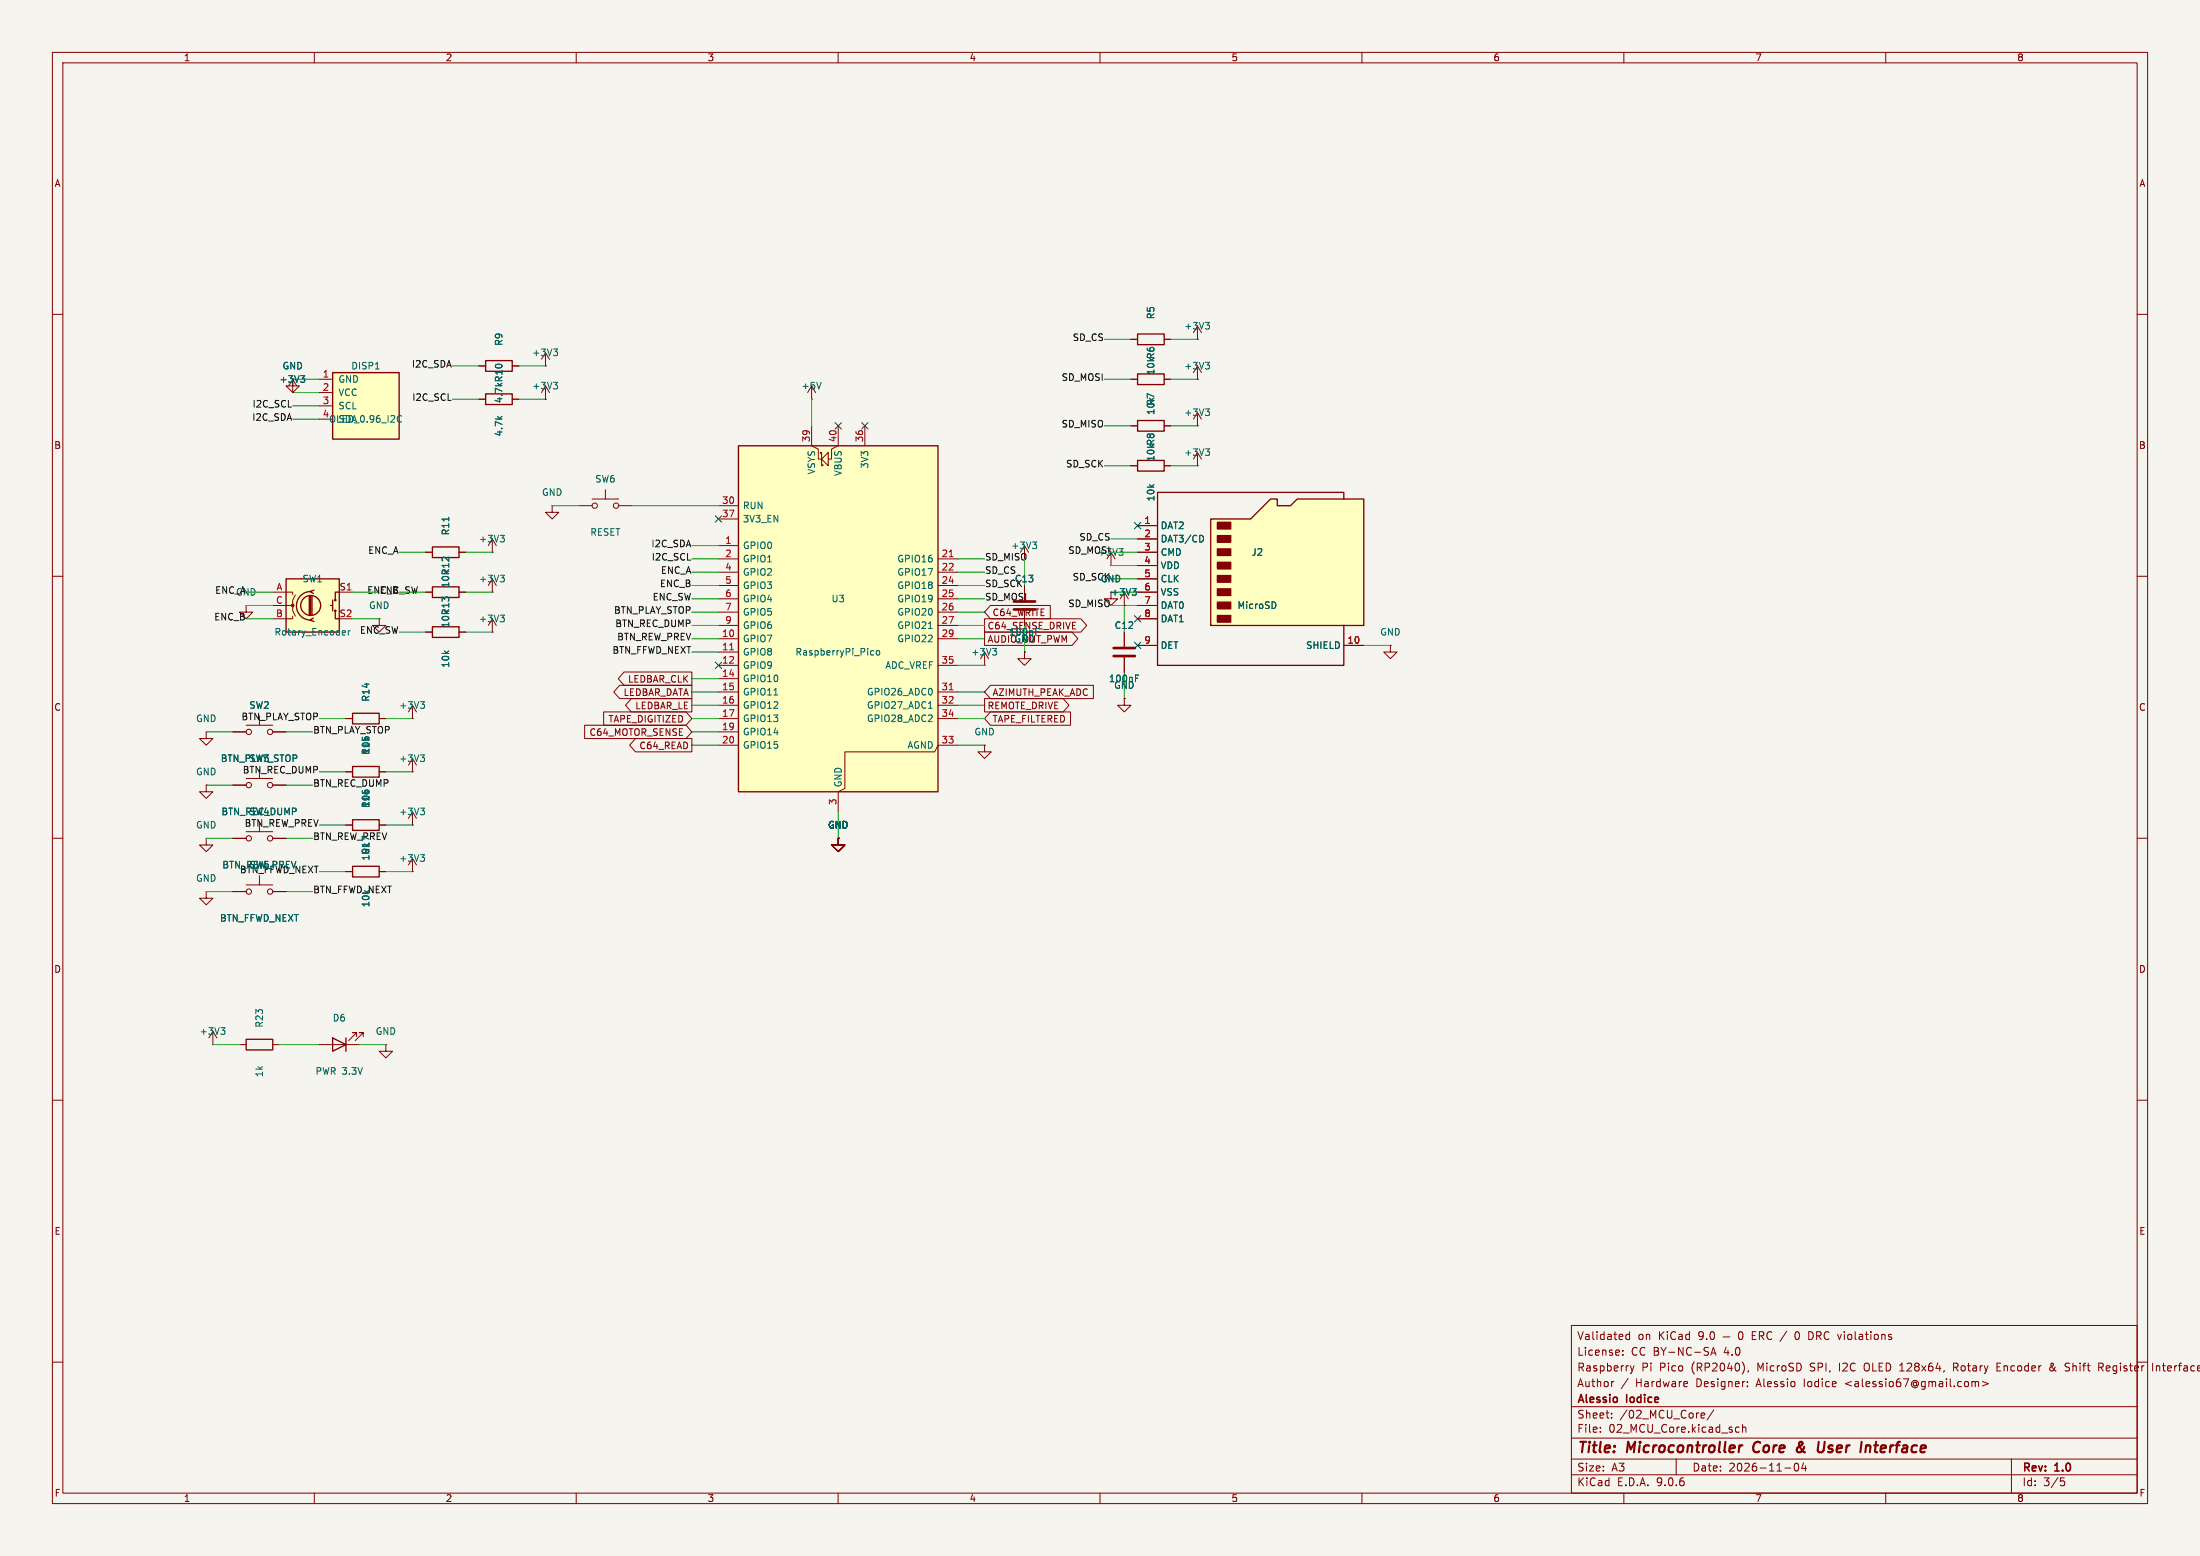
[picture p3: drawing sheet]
<svg xmlns="http://www.w3.org/2000/svg" width="420mm" height="297mm" viewBox="0 0 420 297" stroke-linecap="round" stroke-linejoin="round" font-family="sans-serif">
<path d="M0 0h420v297h-420z" fill="#f5f4ef" stroke="#f5f4ef" stroke-width=".19"/>
<g fill="none" stroke="#840000" stroke-width=".19">
<path d="M10 10h400v277h-400zM12 12h396v273h-396zM60 10v2M110 10v2M160 10v2M210 10v2M260 10v2M310 10v2M360 10v2M10 60h2M104.1 69.9h.1M104.1 67.3v2.6"/>
<path d="M408 60h2M105.4 96.5v1.3h1.3l-1.3 1.3-1.3-1.3h1.3M105.4 96.5h.1M10 110h2M81.3 113h1.2M81.3 105.4h1.2M87.6 113h1.3M87.6 105.4h1.3M94 113h.1M94 105.4h.1M94 102.9v2.5M94 110.5v2.5"/>
<path d="M408 110h2M188 127h.1M188 124.5v2.5M265.4 123.2v1.3h1.3l-1.3 1.2-1.2-1.2h1.2M265.4 123.2h.1M10 160h2M408 160h2M160 160v1.3h1.3l-1.3 1.3-1.3-1.3h1.3M160 160h.1M10 210h2M408 210h2M300 253h108v32h-108z"/>
<path d="M309.8 258.5v.2M309.8 257.8v.1M311.1 254.2v1.5M311.1 254.8l-.4-.1-.3 .3 .1 .6h.6M326.6 258.7l.5-1.5 .5 1.5M326.7 258.3h.7M328.9 255.2h1.3M332 254.3l.2-.1a.8 .8 0 0 1 .6 .7 .8 .8 0 0 1-.6 .8l-.2-.2-.1-.4zM343 254.2a.94 .94 0 0 0 0 1.5M345.3 254.2l.6 .1M345.9 255.6l-.6 .1M10 260h2"/>
<path d="M300 278.5h108M300 274.5h108M300 268.5h108M305.5 273.2v.2M305.5 272.5v.1M307.7 270.5v.2M307.7 269.8v.1M308.1 263.7l-.3 .1M310.8 263.1l-1.3 1.9M311.2 260.7l.4 1M311.6 261.7l-.4 .5M311.9 260.7l-.3 1"/>
<path d="M320 278.5v3M321.9 263.7l.3 .3-.8 .2M322.1 264.6l-.2 .1M324.9 269.7l.5 .1v.2l-.7 .2M325.4 270.6l-.5 .1M327.2 269.1l-1.3 1.9M331.4 273.3h.6M331.4 272.5h.6M332.7 272.5l.2-.1 .3 .1 .1 .9M332.7 271.9v1.5M333.6 264.5v.2M333.6 263.8v.1"/>
<path d="M333.8 261.6l-.1 .3M342.7 279.4l.2-.1a.8 .8 0 0 1 .5 .7 .8 .8 0 0 1-.5 .8l-.2-.2-.2-.4zM344.3 279.2l-.4 1.1h1M344.7 279.8v1M355.9 260.4v1.1M372.9 261h.6M373.3 261l.5 .7M373.5 260.2h-.6v1.5M376.4 263.8l.5-.1 .2 .2M376.4 263.7v1M377.1 263.9l.2-.2 .4 .1v.9M377.1 263.9v.8"/>
<path d="M378.4 263.7l1.2 .4-1.2 .4M381.2 260.9h.5M381.9 260.2h-.7v1.5h.7M384 278.5v6.5M391.9 260.3h-.3l-.1 .2 .6 .9M391.9 260.6l-.5 .4a.41 .41 0 0 0 0 .5 .41 .41 0 0 0 .5 .1M394.5 260.2l.6 .1M394.5 260.9l.4 .1 .2 .4-.3 .3h-.4M400.7 261l.7-.1 .1-.2-.1-.4-.2-.1h-.5v1.5M401 261l.5 .7M410.9 260.2v1.5M411.7 260.7v1"/>
<path d="M412.2 260.8l-.3-.1-.2 .1M60 285v2M110 285v2M160 285v2M210 285v2M260 285v2M300 281.5h108M310 285v2M340.7 280.2h1.2M360 285v2M393.4 282.1h.7M393.5 282.7h.4l.3 .2-.2 .6-.5 .1"/>
</g>
<path d="M332.6 275.9l-.5 .2M335 275.5a1.27 1.27 0 0 0 0 1.6M344 275.8l-.7 .5a.52 .52 0 0 0-.2 .8 .52 .52 0 0 0 .8-.1M344 275.3l-.1-.1a.41 .41 0 0 0-.5 .5l.6 1.1M348.3 275.2l-.2 1.6a.66 .66 0 0 1-.8 .4M356.8 275.9l.3 .3-.1 1" fill="none" stroke="#840000" stroke-width=".4"/>
<path d="M82.5 112h5.1v2h-5.1zM82.5 104.4h5.1v2h-5.1z" fill="none" stroke="#840000" stroke-width=".25"/>
<path d="M105.7 66.6h.7l-.4 .5M106.2 67.1l.2 .2v.3l-.2 .3M85.7 98.7v.8M95.5 109.8h.8l-.4 .5M95.5 102.2h.8l-.4 .5M96 110.3l.3 .2v.3l-.3 .3M96 102.7l.3 .2v.3l-.3 .2M189.5 123.8h.8l-.5 .5M190 124.3l.3 .2v.3l-.3 .2" fill="none" stroke="#006464" stroke-width=".19"/>
<path d="M63.5 71.1h12.7v12.7h-12.7z" fill="#ffffc2"/>
<path d="M63.5 71.1h12.7v12.7h-12.7z" fill="none" stroke="#840000" stroke-width=".25"/>
<g fill="none" stroke="#840000" stroke-width=".19">
<path d="M61 72.4h2.5M61 74.9h2.5M61 77.5h2.5M61 80h2.5M214.6 115.6h.1M214.6 113v2.6M214.6 133.4v1.2h1.3l-1.3 1.3-1.2-1.3h1.2M214.6 133.4h.1M214.6 120.7v2.7M214.6 125.5v2.8M44.4 170.2h2.6M47 168.9h5.1"/>
<path d="M49.5 167.1v1.8M52.1 170.2h2.5"/>
<circle cx="47.5" cy="170.2" r=".51"/>
<circle cx="51.6" cy="170.2" r=".51"/>
</g>
<path d="M71.7 70.4h.7M76.1 79.4h.5M76.6 80.5h-.5M216.1 112.3h.8l-.4 .5M216.7 112.8l.2 .3v.3l-.2 .2M216.8 129.5h.4M216.8 128.8h.6" fill="none" stroke="#006464" stroke-width=".19"/>
<path d="M212.6 123.7h4.1M212.6 125.2h4.1" fill="none" stroke="#840000" stroke-width=".51"/>
<path d="M54.6 110.5h10.2v10.2h-10.2z" fill="#ffffc2"/>
<g fill="none" stroke="#840000" stroke-width=".25">
<path d="M92.7 68.8h5.1v2.1h-5.1zM92.7 75.2h5.1v2h-5.1zM217.2 63.8h5v2h-5zM217.2 71.4h5v2h-5zM217.2 80.3h5v2h-5zM217.2 87.9h5v2h-5zM54.6 110.5h10.2v10.2h-10.2zM59.1 113.8v3.5M59.3 112.9a2.73 2.73 0 0 0-2.7 2.7 2.73 2.73 0 0 0 2.7 2.8M59.3 113.8v3.5M59.6 113.8v3.5M59.8 118l-.6 .4 .7 .2"/>
<path d="M59.9 112.6l-.7 .3 .6 .4M63.1 115.6h.4M63.5 114.6v2M64 116.6v1.5h.8M64.8 113h-.8v1.6M82.5 119.6h5.1v2.1h-5.1z"/>
<circle cx="59.3" cy="115.6" r="1.9"/>
<circle cx="64" cy="114.6" r=".13"/>
<circle cx="64" cy="116.6" r=".13"/>
</g>
<g fill="none" stroke="#840000" stroke-width=".19">
<path d="M55.9 73.7h-1.3l1.3 1.2 1.2-1.2h-1.2v-1.3v2.5M55.9 74.9h.1M91.4 69.9h1.3M91.4 76.2h1.3M97.8 69.9h1.3M97.8 76.2h1.3M104.1 76.2h.1M104.1 73.7v2.5M215.9 64.8h1.3M215.9 72.4h1.3M222.2 64.8h1.3M222.2 72.4h1.3"/>
<path d="M228.6 72.4h.1M228.6 64.8h.1M228.6 62.2v2.6M228.6 69.9v2.5M228.6 78.7v2.6M215.9 81.3h1.3M215.9 88.9h1.3M222.2 81.3h1.3M222.2 88.9h1.3M228.6 88.9h.1M228.6 81.3h.1M228.6 86.4v2.5"/>
<path d="M47 115.6v1.2h1.3l-1.3 1.3-1.3-1.3h1.3M47 115.6h.1M52.1 113h3.8v.5M52.1 115.6h3.8v1l.5 1M55.9 117.6v.5h-3.8M56.4 113.5l-.5 1.1v1h-.5M64.8 113h2.5M72.4 118.1v1.3h1.3l-1.3 1.3-1.3-1.3h1.3M72.4 118.1h.1M94 118.1v2.6M195.6 104.1v2.6M212.1 113v1.3h1.3l-1.3 1.3-1.3-1.3h1.3"/>
<path d="M212.1 108h.1M212.1 105.4v2.6M81.3 120.7h1.2M87.6 120.7h1.3M94 120.7h.1M195.6 124.5v1.2h1.2l-1.2 1.3-1.3-1.3h1.3M195.6 124.5h.1M160 160v1.3h1.3l-1.3 1.3-1.3-1.3h1.3M160 160h.1"/>
</g>
<circle cx="55.9" cy="115.6" r=".25" fill="#840000" stroke="#840000" stroke-width=".19"/>
<g fill="none" stroke="#006464" stroke-width=".19">
<path d="M57.4 71.7h.8l-.4 .5M57.9 72.2l.3 .2v.3l-.3 .3M105.7 73h.7l-.4 .5M106.2 73.5l.2 .2v.3l-.2 .2M230.1 78h.8l-.4 .5M230.1 69.2h.8l-.4 .4M230.1 61.5h.8l-.4 .5M230.7 62l.2 .3v.3l-.2 .2M230.7 69.6l.2 .3v.3l-.2 .2M230.7 78.5l.2 .3v.3l-.2 .2M230.1 85.7h.8l-.4 .5M230.7 86.2l.2 .2v.3l-.2 .2"/>
<path d="M95.5 117.4h.8l-.4 .5M96 117.9l.3 .2v.3l-.3 .3M197.1 103.4h.8l-.4 .5M197.6 103.9l.3 .3v.3l-.3 .2M213.6 104.7h.8l-.4 .5M214.1 105.2l.3 .2v.3l-.3 .3M65.5 120.4h.4v.3l-.6 .1M65.9 121.2h-.4M66.5 120.4v.8M66.9 120.4l-.4 .2"/>
</g>
<path d="M141 85.1h38.1v66h-38.1z" fill="#ffffc2"/>
<path d="M141 85.1h38.1v66h-38.1z" fill="none" stroke="#840000" stroke-width=".25"/>
<g fill="none" stroke="#840000" stroke-width=".19">
<path d="M154.9 76.2h.1M154.9 73.7v2.5M137.2 96.5h3.8M137.2 99.1h3.8M154.9 81.3v3.8l1.3 .6v1.9h.6M156.6 86.6v-.2h.2v2.5h.3v-.3M156.8 87.6l1.3-1.2v2.5zM160 81.3v3.8l-1.3 .6v1.9h-.6M165.1 81.3v3.8M137.2 104.1h3.8M137.2 106.7h3.8M137.2 109.2h3.8"/>
<path d="M137.2 111.8h3.8M137.2 114.3h3.8M137.2 116.8h3.8M137.2 119.4h3.8M179.1 106.7h3.8M179.1 109.2h3.8M179.1 111.8h3.8M179.1 114.3h3.8M179.1 116.8h3.8M179.1 119.4h3.8M195.6 111.8v2.8M195.6 116.6v2.8"/>
<path d="M137.2 121.9h3.8M137.2 124.5h3.8M137.2 127h3.8M137.2 129.5h3.8M137.2 132.1h3.8M137.2 134.6h3.8M137.2 137.2h3.8M137.2 139.7h3.8M179.1 121.9h3.8M179.1 127h3.8M179.1 132.1h3.8M179.1 134.6h3.8"/>
<path d="M179.1 137.2h3.8M137.2 142.2h3.8M182.9 142.2h-3.8l-.7 1.3h-17.1v7l-1.3 .6v3.8M188 142.2v1.3h1.2l-1.2 1.3-1.3-1.3h1.3M188 142.2h.1M160 160v1.3h1.3l-1.3 1.3-1.3-1.3h1.3M160 160h.1"/>
</g>
<path d="M181.2 106.3h.7M139.3 124h.7M181.2 131.7h.7" fill="none" stroke="#a90000" stroke-width=".19"/>
<path d="M156.8 73l-.5 1.2M177.2 120h.8M147.8 132.7h.7M166.4 124.2l.4 .1M166.8 125h-.4M167.3 124.3l.2-.1 .4 .1v.5l-.1 .2h-.3l-.2-.1zM177.2 135.2h.8" fill="none" stroke="#006464" stroke-width=".19"/>
<path d="M193.5 114.8h4.1M193.5 116.3h4.1" fill="none" stroke="#840000" stroke-width=".51"/>
<path d="M231.1 99.1h7.7l3.8-3.8h1.2v1.2h2.6l1.2-1.2h12.7v24.1h-29.2z" fill="#ffffc2"/>
<path d="M231.1 99.1h7.7l3.8-3.8h1.2v1.2h2.6l1.2-1.2h12.7v24.1h-29.2zM256.5 95.3v-1.3h-35.5v33h35.5v-7.6M67.3 136.1h5.1v2.1h-5.1zM67.3 146.3h5.1v2h-5.1zM67.3 156.5h5.1v2h-5.1zM67.3 165.4h5.1v2h-5.1zM47 198.4h5.1v2h-5.1zM63.5 198.1l2.5 1.3-2.5 1.3zM66 198.1v2.6" fill="none" stroke="#840000" stroke-width=".25"/>
<g fill="#840000" stroke="#840000" stroke-width=".25">
<path d="M232.4 99.7h2.5v1.3h-2.5z"/>
<path d="M232.4 102.2h2.5v1.3h-2.5z"/>
<path d="M232.4 104.8h2.5v1.2h-2.5z"/>
<path d="M232.4 107.3h2.5v1.3h-2.5z"/>
<path d="M232.4 109.9h2.5v1.2h-2.5z"/>
<path d="M232.4 112.4h2.5v1.3h-2.5z"/>
<path d="M232.4 114.9h2.5v1.3h-2.5z"/>
<path d="M232.4 117.5h2.5v1.2h-2.5z"/>
</g>
<g fill="none" stroke="#840000" stroke-width=".19">
<path d="M55.9 74.9h.1M91.4 69.9h1.3M91.4 76.2h1.3M97.8 69.9h1.3M97.8 76.2h1.3M215.9 64.8h1.3M215.9 72.4h1.3M222.2 64.8h1.3M222.2 72.4h1.3M110.5 96.5h2.5M113 95.3h5.1M115.6 93.5v1.8"/>
<path d="M118.1 96.5h2.5M215.9 81.3h1.3M215.9 88.9h1.3M222.2 81.3h1.3M222.2 88.9h1.3M81.3 105.4h1.2M81.3 113h1.2M87.6 105.4h1.3M87.6 113h1.3M188 118.1h18.3l1.2 1.3-1.2 1.3h-18.3zM189.1 115.6h11.4v2.5h-11.4l-1.1-1.3zM195.6 111.8v2.8"/>
<path d="M195.6 116.6v2.8M214.6 115.6h.1M217.2 100.3h3.8M217.2 102.9h3.8M217.2 105.4h3.8M217.2 108h3.8M217.2 110.5h3.8M217.2 113h3.8M217.2 115.6h3.8M217.2 118.1h3.8M39.4 139.7v1.3h1.2l-1.2 1.2-1.3-1.2h1.3M39.4 139.7h.1"/>
<path d="M44.4 139.7h2.6M47 138.4h5.1M52.1 139.7h2.5M66 137.2h1.3M72.4 137.2h1.3M78.7 137.2h.1M78.7 134.6v2.6M81.3 120.7h1.2M87.6 120.7h1.3M111.6 138.4h19.4l1.1 1.3-1.1 1.3h-19.4zM115.2 135.9h15.8l1.1 1.3-1.1 1.2h-15.8zM118.3 130.8h13.8v2.6h-13.8l-1.1-1.3z"/>
<path d="M119.1 128.3h13v2.5h-13l-1.1-1.3zM120.5 133.3h11.6v2.6h-11.6l-1.1-1.3zM188 120.6h16.7l1.1 1.3-1.1 1.3h-16.7zM188 133.3h15l1.1 1.3-1.1 1.3h-15zM189.1 135.9h15.3v2.5h-15.3l-1.1-1.2zM189.1 130.8h19.6v2.6h-19.6l-1.1-1.3zM195.6 124.5h.1M214.6 133.4h.1M214.6 120.7v2.7M214.6 125.5v2.8M217.2 123.2h3.8M256.5 123.2h3.8"/>
<path d="M39.4 149.9v1.2h1.2l-1.2 1.3-1.3-1.3h1.3M39.4 149.9h.1M44.4 149.9h2.6M47 148.6h5.1M47 158.8h5.1M52.1 149.9h2.5M66 147.3h1.3M66 157.5h1.3M72.4 147.3h1.3M72.4 157.5h1.3M78.7 147.3h.1M78.7 157.5h.1"/>
<path d="M78.7 144.8v2.5M78.7 154.9v2.6M121.3 141h10.8v2.5h-10.8l-1.1-1.3zM39.4 170.2v1.3h1.2l-1.2 1.2-1.3-1.2h1.3M39.4 170.2h.1M39.4 160v1.3h1.2l-1.2 1.3-1.3-1.3h1.3M39.4 160h.1M44.4 160h2.6M44.4 170.2h2.6M52.1 160h2.5M52.1 170.2h2.5M66 166.4h1.3"/>
<path d="M72.4 166.4h1.3M78.7 166.4h.1M78.7 163.8v2.6M160 160h.1M40.6 199.4h.1M40.6 196.9v2.5M45.7 199.4h1.3M52.1 199.4h1.2M61 199.4h7.6M68.1 197.9v-.8h-.8h.8l-1.6 1.5M69.3 197.9v-.8h-.7h.7l-1.5 1.5M73.7 199.4v1.3h1.2l-1.2 1.2-1.3-1.2h1.3"/>
<path d="M73.7 199.4h.1"/>
<circle cx="113.5" cy="96.5" r=".51"/>
<circle cx="117.6" cy="96.5" r=".51"/>
<circle cx="47.5" cy="139.7" r=".51"/>
<circle cx="51.6" cy="139.7" r=".51"/>
<circle cx="47.5" cy="149.9" r=".51"/>
<circle cx="51.6" cy="149.9" r=".51"/>
<circle cx="47.5" cy="160" r=".51"/>
<circle cx="51.6" cy="160" r=".51"/>
</g>
<g fill="none" stroke="#006464" stroke-width=".19">
<path d="M57.4 71.7h.8l-.4 .5M57.9 72.2l.3 .2v.3l-.3 .3M85.7 98.7v.8M216.1 112.3h.8l-.4 .5M216.7 112.8l.2 .3v.3l-.2 .2M229.5 102.2l.3 .5-.3 .7M243.4 115.1l.2 .3-.2 .6M80.3 133.9h.7l-.4 .5M80.8 134.4l.2 .3v.3l-.2 .2M216.8 129.5h.4M216.8 128.8h.6M80.3 144.1h.7l-.4 .5"/>
<path d="M80.3 154.2h.7l-.4 .5M80.8 144.6l.2 .2v.3l-.2 .3M80.8 154.7l.2 .3v.3l-.2 .2M80.3 163.1h.7l-.4 .5M80.8 163.6l.2 .3v.3l-.2 .2M42.2 196.2h.7l-.4 .4M42.7 196.6l.2 .3v.3l-.2 .2"/>
</g>
<g fill="none" stroke="#009600" stroke-width=".19">
<path d="M55.9 72.4h5.1M55.9 77.5h5.1M55.9 74.9h5.1M86.4 76.2h5M86.4 69.9h5M99.1 76.2h5M99.1 69.9h5M154.9 76.2v5.1M210.8 72.4h5.1M210.8 64.8h5.1M223.5 72.4h5.1M223.5 64.8h5.1"/>
<path d="M55.9 80h5.1M105.4 96.5h5.1M120.6 96.5h16.6M210.8 88.9h5.1M210.8 81.3h5.1M223.5 88.9h5.1M223.5 81.3h5.1M47 113h5.1M47 115.6h5.1M47 118.1h5.1M67.3 113h5.1M67.3 118.1h5.1"/>
<path d="M76.2 113h5.1M76.2 105.4h5.1M88.9 113h5.1M88.9 105.4h5.1M132.1 106.7h5.1M132.1 109.2h5.1M132.1 111.8h5.1M132.1 114.3h5.1M132.1 116.8h5.1M132.1 119.4h5.1M132.1 104.1h5.1M182.9 106.7h5.1"/>
<path d="M182.9 109.2h5.1M182.9 111.8h5.1M182.9 114.3h5.1M182.9 116.8h5.1M182.9 119.4h5.1M195.6 106.7v5.1M195.6 119.4v5.1M212.1 113h5.1M212.1 115.6h5.1M212.1 105.4h5.1M212.1 110.5h5.1M212.1 108h5.1"/>
<path d="M212.1 102.9h5.1M214.6 115.6v5.1M39.4 139.7h5M54.6 139.7h5.1M61 137.2h5M73.7 137.2h5M76.2 120.7h5.1M88.9 120.7h5.1M132.1 134.6h5.1M132.1 137.2h5.1M132.1 139.7h5.1M132.1 121.9h5.1"/>
<path d="M132.1 132.1h5.1M132.1 124.5h5.1M132.1 129.5h5.1M182.9 134.6h5.1M182.9 137.2h5.1M182.9 121.9h5.1M182.9 127h5.1M182.9 132.1h5.1M214.6 128.3v5.1M260.3 123.2h5.1M39.4 149.9h5M54.6 149.9h5.1"/>
<path d="M61 157.5h5M61 147.3h5M73.7 157.5h5M73.7 147.3h5M132.1 142.2h5.1M160 154.9v5.1M182.9 142.2h5.1M39.4 160h5M39.4 170.2h5M54.6 160h5.1M54.6 170.2h5.1M61 166.4h5"/>
<path d="M73.7 166.4h5M40.6 199.4h5.1M53.3 199.4h7.7M68.6 199.4h5.1"/>
</g>
<g fill="none" stroke="#000084" stroke-width=".19">
<path d="M136.6 98.5l1.2 1.2M137.8 98.5l-1.2 1.2M159.4 80.7l1.2 1.2M160.6 80.7l-1.2 1.2M164.5 80.7l1.2 1.2M165.7 80.7l-1.2 1.2M216.6 99.7l1.2 1.2M217.8 99.7l-1.2 1.2M216.6 117.5l1.2 1.2M217.8 117.5l-1.2 1.2M136.6 126.4l1.2 1.2M137.8 126.4l-1.2 1.2"/>
<path d="M216.6 122.6l1.2 1.2M217.8 122.6l-1.2 1.2"/>
</g>
<g font-size="2.8" fill="#840000">
<text x="301" y="277.9">Title:</text>
<text x="310.6" y="277.9">Microcontroller</text>
<text x="335.5" y="277.9">Core</text>
<text x="344.6" y="277.9">&amp;</text>
<text x="349.4" y="277.9">User</text>
<text x="358.4" y="277.9">Interface</text>
</g>
<g font-size="2.1" fill="#840000">
<text x="301" y="256">Validated</text>
<text x="312.6" y="256">on</text>
<text x="316.7" y="256">KiCad</text>
<text x="324.4" y="256">9.0</text>
<text x="335" y="256">ERC /</text>
<text x="343.5" y="256">0</text>
<text x="346.3" y="256">DRC violations</text>
<text x="301" y="262">Raspberry</text>
<text x="301" y="259">License:</text>
<text x="311.4" y="259">CC BY-NC-SA</text>
<text x="313.4" y="262">Pi</text>
<text x="316.9" y="262">Pico</text>
<text x="323" y="262">(RP2040),</text>
<text x="329.2" y="259">4.0</text>
<text x="335.8" y="262">MicroSD</text>
<text x="346" y="262">SPI,</text>
<text x="351.6" y="262">I2C</text>
<text x="356.6" y="262">OLED 128x64,</text>
<text x="373.9" y="262">Rotary</text>
<text x="382.3" y="262">Encoder</text>
<text x="392.6" y="262">&amp;</text>
<text x="395.7" y="262">Shift</text>
<text x="402.2" y="262">Register</text>
<text x="412.7" y="262">Interface</text>
<text x="301" y="268.2">Alessio</text>
<text x="301" y="265">Author</text>
<text x="310.6" y="268.2">Iodice</text>
<text x="312.3" y="265">Hardware</text>
<text x="324" y="265">Designer:</text>
<text x="335.6" y="265">Alessio</text>
<text x="344.8" y="265">Iodice</text>
<text x="352.8" y="265">&lt;alessio67@gmail.com&gt;</text>
<text x="301" y="273.7">File:</text>
<text x="301" y="271">Sheet:</text>
<text x="307.1" y="273.7">02_MCU_Core.kicad_sch</text>
<text x="309.2" y="271">/02_MCU_Core/</text>
<text x="301" y="281.1">Size:</text>
<text x="307.6" y="281.1">A3</text>
<text x="323" y="281.1">Date:</text>
<text x="330" y="281.1">2026-11-04</text>
<text x="386" y="281.3">Rev:</text>
<text x="392.4" y="281.3">1.0</text>
<text x="301" y="283.9">KiCad</text>
<text x="308.7" y="283.9">E.D.A.</text>
<text x="316.3" y="283.9">9.0.6</text>
<text x="386" y="283.9">Id:</text>
<text x="390.1" y="283.9">3/5</text>
</g>
<g font-size="1.8" fill="#840000">
<text x="35" y="11.9">1</text>
<text x="85" y="11.9">2</text>
<text x="135" y="11.9">3</text>
<text x="185" y="11.9">4</text>
<text x="235" y="11.9">5</text>
<text x="285" y="11.9">6</text>
<text x="335" y="11.9">7</text>
<text x="385" y="11.9">8</text>
<text x="10.3" y="35.9">A</text>
<text x="408.3" y="35.9">A</text>
<text x="10.3" y="85.9">B</text>
<text x="408.2" y="85.9">B</text>
<text x="212" y="113.9">+3V3</text>
<text x="189.4" y="117.8">C64_WRITE</text>
<text x="188.4" y="122.9">AUDIO_OUT_PWM</text>
<text x="119.8" y="130.5">LEDBAR_CLK</text>
<text x="10.3" y="135.9">C</text>
<text x="118.9" y="133">LEDBAR_DATA</text>
<text x="121.2" y="135.6">LEDBAR_LE</text>
<text x="188.4" y="135.6">REMOTE_DRIVE</text>
<text x="189.4" y="133">AZIMUTH_PEAK_ADC</text>
<text x="408.2" y="135.9">C</text>
<text x="112.4" y="140.7">C64_MOTOR_SENSE</text>
<text x="116.1" y="138.1">TAPE_DIGITIZED</text>
<text x="122" y="143.2">C64_READ</text>
<text x="189.4" y="138.1">TAPE_FILTERED</text>
<text x="10.3" y="185.9">D</text>
<text x="408.2" y="185.9">D</text>
<text x="10.3" y="235.9">E</text>
<text x="408.3" y="235.9">E</text>
<text x="10.3" y="285.9">F</text>
<text x="35" y="286.9">1</text>
<text x="85" y="286.9">2</text>
<text x="135" y="286.9">3</text>
<text x="185" y="286.9">4</text>
<text x="235" y="286.9">5</text>
<text x="285" y="286.9">6</text>
<text x="335" y="286.9">7</text>
<text x="385" y="286.9">8</text>
<text x="408.3" y="285.9">F</text>
</g>
<g font-size="1.8" fill="#0f0f0f">
<text x="204.7" y="65.3">SD_CS</text>
<text x="78.5" y="70.4">I2C_SDA</text>
<text x="48.1" y="78">I2C_SCL</text>
<text x="78.6" y="76.7">I2C_SCL</text>
<text x="202.6" y="72.9">SD_MOSI</text>
<text x="48.1" y="80.5">I2C_SDA</text>
<text x="202.6" y="81.8">SD_MISO</text>
<text x="203.4" y="89.4">SD_SCK</text>
<text x="70.2" y="105.9">ENC_A</text>
<text x="124.3" y="104.7">I2C_SDA</text>
<text x="124.3" y="107.2">I2C_SCL</text>
<text x="188" y="107.2">SD_MISO</text>
<text x="192.9" y="105">+3V3</text>
<text x="203.8" y="105.9">SD_MOSI</text>
<text x="206" y="103.4">SD_CS</text>
<text x="209.4" y="106.3">+3V3</text>
<text x="41" y="113.5">ENC_A</text>
<text x="45" y="113.9">GND</text>
<text x="70" y="113.5">ENC_B</text>
<text x="72.4" y="113.5">ENC_SW</text>
<text x="125.9" y="112.3">ENC_B</text>
<text x="126.1" y="109.7">ENC_A</text>
<text x="188" y="109.7">SD_CS</text>
<text x="188" y="112.3">SD_SCK</text>
<text x="204.7" y="111">SD_SCK</text>
<text x="40.8" y="118.6">ENC_B</text>
<text x="117.1" y="117.4">BTN_PLAY_STOP</text>
<text x="117.4" y="119.9">BTN_REC_DUMP</text>
<text x="124.5" y="114.8">ENC_SW</text>
<text x="188" y="114.8">SD_MOSI</text>
<text x="203.8" y="116.1">SD_MISO</text>
<text x="68.6" y="121.2">ENC_SW</text>
<text x="116.8" y="125">BTN_FFWD_NEXT</text>
<text x="117.7" y="122.4">BTN_REW_PREV</text>
<text x="46" y="137.7">BTN_PLAY_STOP</text>
<text x="59.7" y="140.2">BTN_PLAY_STOP</text>
<text x="46.2" y="147.8">BTN_REC_DUMP</text>
<text x="59.7" y="150.4">BTN_REC_DUMP</text>
<text x="46.6" y="158">BTN_REW_PREV</text>
<text x="59.7" y="160.5">BTN_REW_PREV</text>
<text x="45.7" y="166.9">BTN_FFWD_NEXT</text>
<text x="59.7" y="170.7">BTN_FFWD_NEXT</text>
</g>
<g font-size="1.8" fill="#006464">
<text x="220.6" y="61" transform="rotate(-90 220.6 61)">R5</text>
<text x="226" y="63.1">+3V3</text>
<text x="53.8" y="70.7">GND</text>
<text x="67" y="70.7">DISP1</text>
<text x="96.1" y="66.1" transform="rotate(-90 96.1 66.1)">R9</text>
<text x="101.5" y="68.2">+3V3</text>
<text x="220.6" y="71.7" transform="rotate(-90 220.6 71.7)">10kR6</text>
<text x="226" y="70.7">+3V3</text>
<text x="53.2" y="73.3">+3V3</text>
<text x="64.5" y="73.3">GND</text>
<text x="64.5" y="75.8">VCC</text>
<text x="96.1" y="77.1" transform="rotate(-90 96.1 77.1)">4.7k R10</text>
<text x="101.5" y="74.5">+3V3</text>
<text x="152.9" y="74.5">+5V</text>
<text x="220.6" y="77.5" transform="rotate(-90 220.6 77.5)">R7</text>
<text x="62.7" y="80.9">OLED_0.96_I2C</text>
<text x="64.5" y="78.3">SCL</text>
<text x="64.5" y="80.9">SDA</text>
<text x="96.1" y="83.4" transform="rotate(-90 96.1 83.4)">4.7k</text>
<text x="220.6" y="79.3" transform="rotate(-90 220.6 79.3)">10k</text>
<text x="226" y="79.6">+3V3</text>
<text x="166" y="89.6" transform="rotate(-90 166 89.6)">3V3</text>
<text x="220.6" y="88.2" transform="rotate(-90 220.6 88.2)">10kR8</text>
<text x="226" y="87.2">+3V3</text>
<text x="103.4" y="94.8">GND</text>
<text x="113.5" y="92.3">SW6</text>
<text x="155.8" y="90.7" transform="rotate(-90 155.8 90.7)">VSYS</text>
<text x="160.9" y="91" transform="rotate(-90 160.9 91)">VBUS</text>
<text x="220.6" y="95.8" transform="rotate(-90 220.6 95.8)">10k</text>
<text x="141.7" y="97.4">RUN</text>
<text x="141.7" y="99.9">3V3_EN</text>
<text x="221.5" y="101.2">DAT2</text>
<text x="86" y="102.3" transform="rotate(-90 86 102.3)">R11</text>
<text x="91.3" y="103.7">+3V3</text>
<text x="112.6" y="102.5">RESET</text>
<text x="141.7" y="105">GPIO0</text>
<text x="141.7" y="107.5">GPIO1</text>
<text x="171.2" y="107.5">GPIO16</text>
<text x="221.5" y="103.7">DAT3/CD</text>
<text x="221.5" y="106.3">CMD</text>
<text x="238.8" y="106.3">J2</text>
<text x="57.7" y="111.4">SW1</text>
<text x="86" y="112.3" transform="rotate(-90 86 112.3)">10kR12</text>
<text x="91.3" y="111.4">+3V3</text>
<text x="141.7" y="110.1">GPIO2</text>
<text x="141.7" y="112.6">GPIO3</text>
<text x="171.2" y="110.1">GPIO17</text>
<text x="171.2" y="112.6">GPIO18</text>
<text x="193.6" y="111.4">C13</text>
<text x="210.1" y="111.4">GND</text>
<text x="221.5" y="108.8">VDD</text>
<text x="221.5" y="111.4">CLK</text>
<text x="221.5" y="113.9">VSS</text>
<text x="70.4" y="116.4">GND</text>
<text x="86" y="119.9" transform="rotate(-90 86 119.9)">10kR13</text>
<text x="91.3" y="119">+3V3</text>
<text x="141.7" y="115.2">GPIO4</text>
<text x="141.7" y="117.7">GPIO5</text>
<text x="158.6" y="115.2">U3</text>
<text x="171.2" y="115.2">GPIO19</text>
<text x="171.2" y="117.7">GPIO20</text>
<text x="221.5" y="116.4">DAT0</text>
<text x="221.5" y="119">DAT1</text>
<text x="236.1" y="116.4">MicroSD</text>
<text x="52.3" y="121.5">Rotary_Encoder</text>
<text x="141.7" y="120.2">GPIO6</text>
<text x="141.7" y="122.8">GPIO7</text>
<text x="141.7" y="125.3">GPIO8</text>
<text x="151.8" y="125.3">RaspberryPi_Pico</text>
<text x="171.2" y="120.2">GPIO21</text>
<text x="171.2" y="122.8">GPIO22</text>
<text x="185.3" y="125.3">+3V3</text>
<text x="188.4" y="120.3">C64_SENSE_DRIVE</text>
<text x="192.5" y="121.5">100nF</text>
<text x="193.5" y="122.8">GND</text>
<text x="212.7" y="120.2">C12</text>
<text x="221.5" y="124.1">DET</text>
<text x="249.2" y="124.1">SHIELD</text>
<text x="263.4" y="121.5">GND</text>
<text x="86" y="127.6" transform="rotate(-90 86 127.6)">10k</text>
<text x="141.7" y="127.9">GPIO9</text>
<text x="141.7" y="130.4">GPIO10</text>
<text x="168.9" y="127.9">ADC_VREF</text>
<text x="211.6" y="130.4">100nF</text>
<text x="212.6" y="131.7">GND</text>
<text x="47.5" y="135.5">SW2</text>
<text x="70.7" y="134" transform="rotate(-90 70.7 134)">R14</text>
<text x="76.1" y="135.5">+3V3</text>
<text x="141.7" y="132.9">GPIO11</text>
<text x="141.7" y="135.5">GPIO12</text>
<text x="165.4" y="132.9">GPIO26_ADC0</text>
<text x="165.4" y="135.5">GPIO27_ADC1</text>
<text x="37.3" y="138">GND</text>
<text x="141.7" y="138">GPIO13</text>
<text x="141.7" y="140.6">GPIO14</text>
<text x="141.7" y="143.1">GPIO15</text>
<text x="165.4" y="138">GPIO28_ADC2</text>
<text x="173.1" y="143.1">AGND</text>
<text x="185.9" y="140.6">GND</text>
<text x="37.3" y="148.2">GND</text>
<text x="42.1" y="145.6">BTN_PLAY_STOP</text>
<text x="47.5" y="145.6">SW3</text>
<text x="70.7" y="144.1" transform="rotate(-90 70.7 144.1)">10k</text>
<text x="76.1" y="145.6">+3V3</text>
<text x="42.2" y="155.8">BTN_REC_DUMP</text>
<text x="47.5" y="155.8">SW4</text>
<text x="70.7" y="154.2" transform="rotate(-90 70.7 154.2)">10k</text>
<text x="76.1" y="155.8">+3V3</text>
<text x="160.9" y="150.4" transform="rotate(-90 160.9 150.4)">GND</text>
<text x="37.3" y="158.3">GND</text>
<text x="158" y="158.3">GND</text>
<text x="42.4" y="166">BTN_REW_PREV</text>
<text x="47.5" y="166">SW5</text>
<text x="70.7" y="164.4" transform="rotate(-90 70.7 164.4)">10k</text>
<text x="70.7" y="163.2" transform="rotate(-90 70.7 163.2)">R17</text>
<text x="76.1" y="164.7">+3V3</text>
<text x="37.3" y="168.5">GND</text>
<text x="70.7" y="173.3" transform="rotate(-90 70.7 173.3)">10k</text>
<text x="41.9" y="176.1">BTN_FFWD_NEXT</text>
<text x="38" y="197.7">+3V3</text>
<text x="50.4" y="196.3" transform="rotate(-90 50.4 196.3)">R23</text>
<text x="63.4" y="195.2">D6</text>
<text x="71.6" y="197.7">GND</text>
<text x="50.4" y="205.7" transform="rotate(-90 50.4 205.7)">1k</text>
<text x="60.1" y="205.3">PWR 3.3V</text>
</g>
<g font-size="1.8" fill="#a90000">
<text x="61.5" y="72.1">1</text>
<text x="61.5" y="74.7">2</text>
<text x="61.5" y="77.2">3</text>
<text x="61.5" y="79.8">4</text>
<text x="154.7" y="84.5" transform="rotate(-90 154.7 84.5)">39</text>
<text x="159.8" y="84.5" transform="rotate(-90 159.8 84.5)">40</text>
<text x="164.8" y="84.5" transform="rotate(-90 164.8 84.5)">36</text>
<text x="137.8" y="96.3">30</text>
<text x="137.8" y="98.8">37</text>
<text x="218.4" y="100.1">1</text>
<text x="138.4" y="103.9">1</text>
<text x="138.4" y="106.4">2</text>
<text x="179.7" y="106.4">21</text>
<text x="218.4" y="102.6">2</text>
<text x="218.4" y="105.2">3</text>
<text x="218.4" y="107.7">4</text>
<text x="52.7" y="112.8">A</text>
<text x="64.7" y="112.8">S1</text>
<text x="138.4" y="109">4</text>
<text x="138.4" y="111.5">5</text>
<text x="179.7" y="109">22</text>
<text x="179.7" y="111.5">24</text>
<text x="218.4" y="110.2">5</text>
<text x="218.4" y="112.8">6</text>
<text x="52.6" y="115.3">C</text>
<text x="52.6" y="117.9">B</text>
<text x="64.7" y="117.9">S2</text>
<text x="138.4" y="114">6</text>
<text x="138.4" y="116.6">7</text>
<text x="138.4" y="119.1">9</text>
<text x="179.7" y="114">25</text>
<text x="179.7" y="116.6">26</text>
<text x="179.7" y="119.1">27</text>
<text x="218.4" y="115.3">7</text>
<text x="218.4" y="117.9">8</text>
<text x="137.8" y="121.7">10</text>
<text x="137.8" y="124.2">11</text>
<text x="179.7" y="121.7">29</text>
<text x="218.4" y="122.9">9</text>
<text x="257.1" y="122.9">10</text>
<text x="137.8" y="126.7">12</text>
<text x="137.8" y="129.3">14</text>
<text x="137.8" y="131.8">15</text>
<text x="179.7" y="126.7">35</text>
<text x="179.7" y="131.8">31</text>
<text x="137.8" y="134.4">16</text>
<text x="137.8" y="136.9">17</text>
<text x="179.7" y="134.4">32</text>
<text x="179.7" y="136.9">34</text>
<text x="137.8" y="139.4">19</text>
<text x="137.8" y="142">20</text>
<text x="179.7" y="142">33</text>
<text x="159.8" y="153.7" transform="rotate(-90 159.8 153.7)">3</text>
</g>
</svg>
